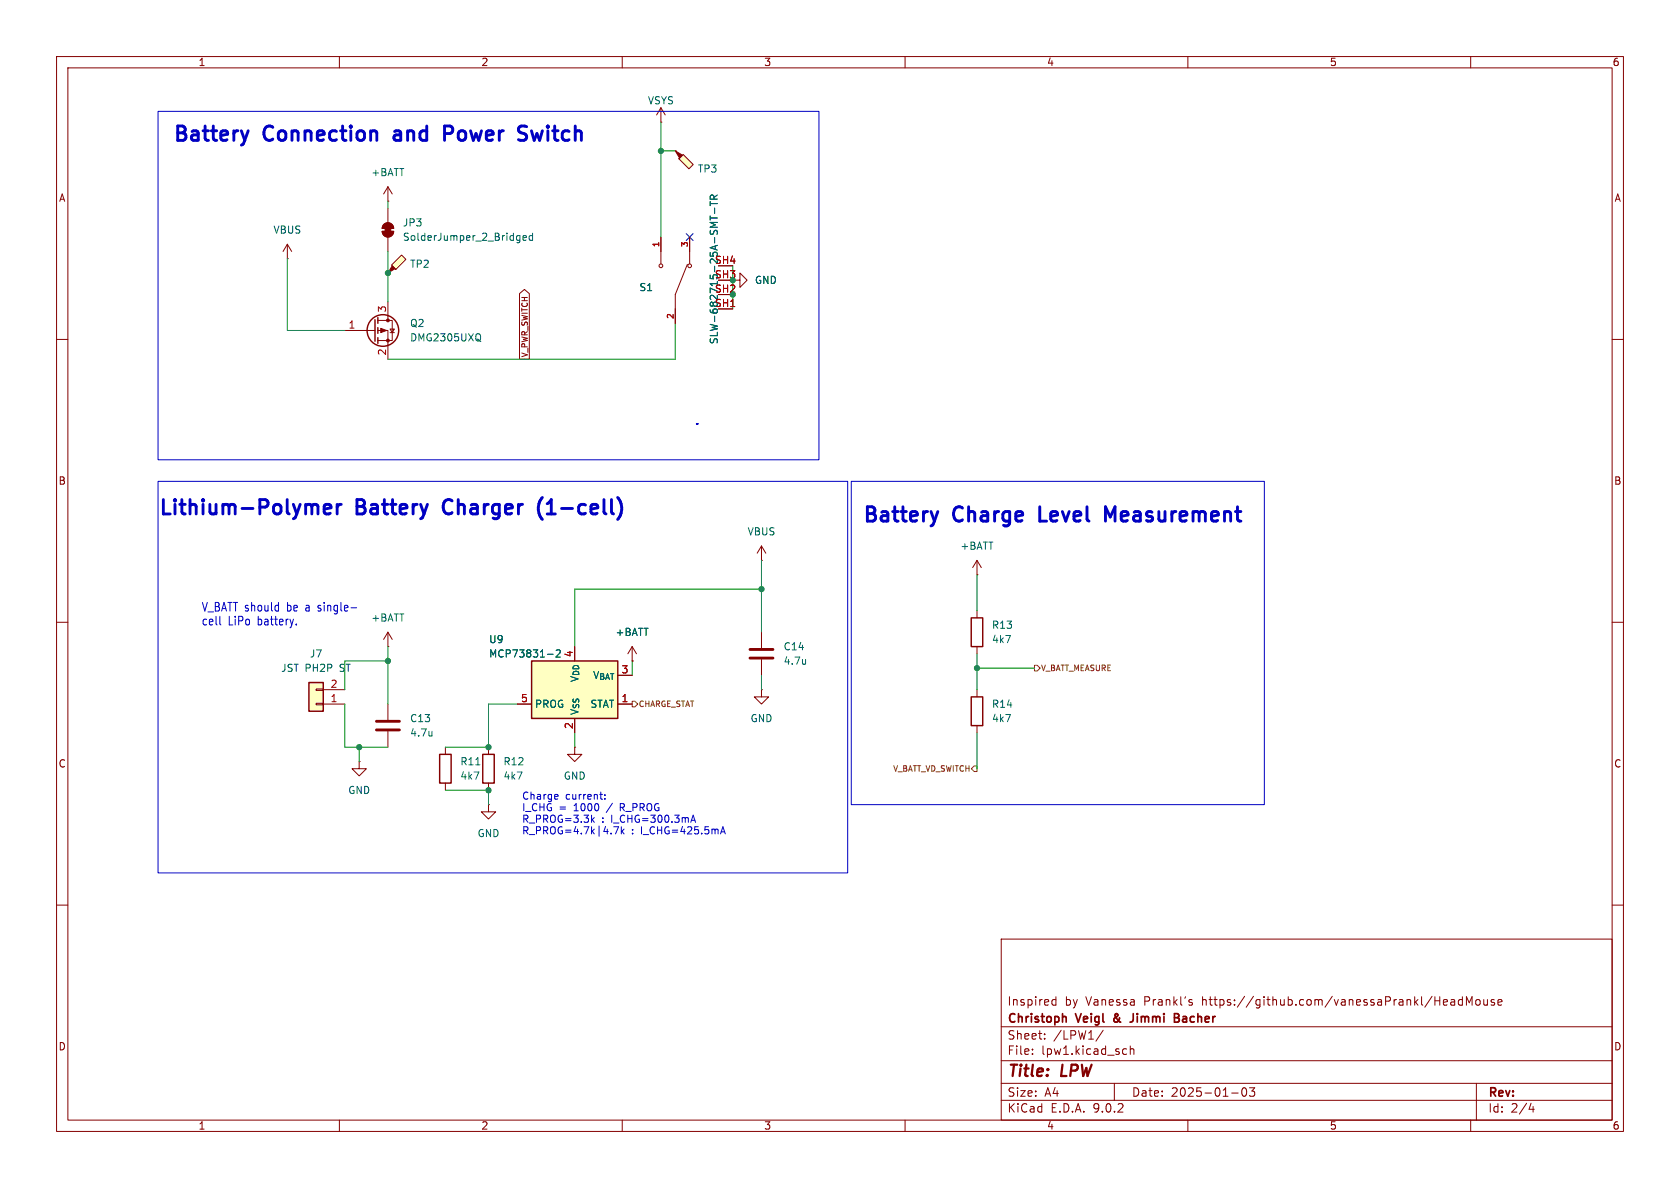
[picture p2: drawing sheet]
<svg xmlns="http://www.w3.org/2000/svg" width="297mm" height="210mm" viewBox="0 0 297 210" stroke-linecap="round" stroke-linejoin="round" font-family="sans-serif">
<g fill="none" stroke="#840000" stroke-width=".18">
<path d="M10 10h277v190h-277zM12 12h273v186h-273zM60 10v2M110 10v2M160 10v2M210 10v2M260 10v2M10 60h2M285 60h2M10 110h2M285 110h2M10 160h2"/>
<path d="M177 166h108v32h-108zM186 177.6l.2 .1 .5-.1M186.7 176.2v1.5M186.7 176.8l-.5-.1-.2 .1M210.4 177.2l.3 .1 .1 .2-.2 .2h-.3M210.4 176.7l.3 .1M256.5 176.8h.6l.1 .9M257.2 177.1h-.5a.29 .29 0 0 0-.3 .3 .29 .29 0 0 0 .3 .3l.5-.1M258.5 176.8l-.4-.1-.3 .3v.4l.2 .2h.5M258.5 176.2v1.5M259.2 177.7v-1.5l.5 1.1 .5-1.1v1.5M261 176.8l.2-.1 .4 .1 .1 .6-.2 .2-.3 .1-.2-.1z"/>
<path d="M262.3 176.7l.1 .9 .3 .1 .3-.1M263 176.7v1M264.2 176.8l-.4-.1-.2 .2 .1 .2 .5 .2v.3h-.6M264.8 177.2l.7-.1v-.3l-.5-.1-.2 .2 .1 .7h.6M285 160h2M60 198v2M110 198v2M160 198v2M177 194.5h108M177 191.5h108M177 187.5h108M177 181.5h108"/>
<path d="M182.5 186.3v.1M182.5 185.5v.1M184.7 183.6v.1M184.7 182.8v.1M195 182.1l-1.3 2M197 191.5v3M198.7 185.4l.5 .1M199.2 186.3l-.5 .1M199.8 185.5l.2-.1 .4 .1 .1 .9M199.8 184.9v1.5M210 198v2M217.7 193.2h1.2"/>
<path d="M219.7 192.4l.2-.1a.81 .81 0 0 1 .6 .6 .81 .81 0 0 1-.3 .8l-.2 .1a.81 .81 0 0 1-.3-1.4zM220.9 192.3h.9l-.5 .6 .4 .1v.7l-.2 .1h-.4l-.2-.1M260 198v2M261 191.5v6.5M270.7 195l-.4 1.1h.9M271 195.6v1"/>
</g>
<path d="M188.4 179.8l.1 .9M200.3 179.2v1.1a.48 .48 0 0 1-.5 .4M207.6 179.2h.5l.2 .1 .1 .3-.3 .3M207.6 179.9h.5M208.1 179.9a.4 .4 0 0 1 .4 .4 .4 .4 0 0 1-.3 .4h-.6M197 180v.5" fill="none" stroke="#840000" stroke-width=".3"/>
<path d="M120.8 27.3l1.8 1.8-.8 .7-1.8-1.7z" fill="#ffffc2"/>
<path d="M119.4 26.7l1.2 .7-.5 .5z" fill="#840000" stroke="#840000" stroke-width=".18"/>
<path d="M119.4 26.7h.1M120.8 27.3l1.8 1.8-.8 .7-1.8-1.7zM63.5 134.6v1.3h1.3l-1.3 1.3-1.3-1.3h1.3M63.5 134.6h.1" fill="none" stroke="#840000" stroke-width=".18"/>
<path d="M54.6 120.7h2.5v5h-2.5z" fill="#ffffc2"/>
<path d="M54.6 120.7h2.5v5h-2.5zM77.7 133.4h2.1v5h-2.1z" fill="none" stroke="#840000" stroke-width=".25"/>
<g fill="none" stroke="#840000" stroke-width=".18">
<path d="M134.6 99.1h.1M134.6 96.5l-.7 1.3M134.6 96.5l.8 1.3M134.6 96.5v2.6M68.6 114.3h.1M68.6 111.8v2.5M68.6 111.8l-.8 1.2M68.6 111.8l.7 1.2M111.8 116.8h.1M111.8 114.3l-.8 1.3M111.8 114.3l.7 1.3M111.8 114.3v2.5"/>
<path d="M55.9 124.3h1.2v.3h-1.2zM55.9 121.8h1.2v.2h-1.2zM57.1 124.5h3.9M57.1 121.9h3.9M68.6 124.5v2.8M68.6 129.3v2.8M78.7 132.1v1.3M78.7 138.4v1.3M134.6 121.9v1.3h1.3l-1.3 1.3-1.3-1.3h1.3M134.6 121.9h.1"/>
</g>
<path d="M66.5 127.5h4.1M66.5 129h4.1" fill="none" stroke="#840000" stroke-width=".51"/>
<path d="M76.4 129.3v.8M76.4 130l-.1 .1M84.1 135.2h.7" fill="none" stroke="#006464" stroke-width=".18"/>
<path d="M94 116.8h15.2v10.2h-15.2z" fill="#ffffc2"/>
<path d="M94 116.8h15.2v10.2h-15.2zM85.3 133.4h2.1v5h-2.1z" fill="none" stroke="#840000" stroke-width=".25"/>
<g fill="none" stroke="#840000" stroke-width=".18">
<path d="M116.8 41.9v4.7M121.5 46.7l-2.1 5.4v5.1M121.9 41.9v4.7M129.5 49.5h1.3v-1.2l1.3 1.2-1.3 1.3v-1.3M134.6 111.8v2.8M134.6 116.6v2.8M86.4 132.1v1.3M86.4 138.4v1.3M91.4 124.5h2.6M101.6 132.1v1.3h1.3l-1.3 1.2-1.3-1.2h1.3M101.6 132.1h.1M101.6 127v2.5"/>
<path d="M109.2 124.5h2.6"/>
<circle cx="116.8" cy="47" r=".33"/>
<circle cx="121.9" cy="47" r=".33"/>
</g>
<path d="M125.5 35.6v.8M125.5 38.2v.7M125.5 38.5h1.3M125.5 36h1.3M126.2 35.2v-.6l-.2-.1h-.3l-.2 .7h1.3M126.3 36.8v.9M126.8 34.5l-.6 .4M96.8 115.7h1M98.3 115l.5-.1 .3 .3-.8 .9h.8M142.4 116.6v.8M142.4 117.3v.1" fill="none" stroke="#006464" stroke-width=".18"/>
<path d="M132.6 114.8h4.1M132.6 116.3h4.1" fill="none" stroke="#840000" stroke-width=".51"/>
<path d="M69.2 46.9l1.8-1.8 .8 .7-1.8 1.8z" fill="#ffffc2"/>
<g fill="#840000" stroke="#840000" stroke-width=".18">
<path d="M69.3 47l.5 .5-1.2 .8z"/>
<path d="M67.3 58l1 .4-1 .4z"/>
<path d="M68.1 40.1h1v1h-1z"/>
<path d="M67.6 40.9h2a1.02 1.02 0 0 1-1 1 1.02 1.02 0 0 1-1-1z"/>
<path d="M67.9 39.7a1.02 1.02 0 0 1 1.1-.2 1.02 1.02 0 0 1 .6 .9h-2z"/>
<circle cx="68.6" cy="56.6" r=".25"/>
<circle cx="68.6" cy="60.2" r=".25"/>
</g>
<g fill="none" stroke="#840000" stroke-width=".18">
<path d="M116.8 19.1l-.7 1.2M116.8 19.1l.8 1.2M116.8 19.1v2.5M67.9 39.7a1.02 1.02 0 0 1 1.1-.2 1.02 1.02 0 0 1 .6 .9h-2zM68.6 35.6h.1M68.6 33v2.6M68.6 36.8v2.6M68.6 33l-.8 1.3M68.6 33l.7 1.3M116.8 21.6h.1M50.8 45.7h.1M50.8 43.2l-.8 1.3"/>
<path d="M50.8 43.2l.8 1.3M50.8 43.2v2.5M61 58.4h5.3M66.8 56.6h2.5v3.6h-2.5M66.8 58.4h1.8v5.1M67.6 40.9h2a1.02 1.02 0 0 1-1 1 1.02 1.02 0 0 1-1-1zM68.6 48.3h.1M68.6 41.9v2.6M68.6 53.3v3.3M69 58.2h.7l-.4 .6zM69 58.8h.7M69.2 46.9l1.8-1.8 .8 .7-1.8 1.8z"/>
<path d="M91.8 51.9l.9-.7 .9 .7v11.6h-1.8zM116.8 41.9v2.6M119.4 54.6v2.6M121.9 41.9v2.6M172.7 99.1v2.5M172.7 99.1l-.7 1.2M172.7 99.1l.8 1.2M111.8 116.8h.1M172.7 101.6h.1M172.7 108v1.2M172.7 114.3v1.3M91.4 124.5h2.6"/>
<path d="M101.6 127v2.5M109.2 124.5h2.6M172.7 121.9v1.3M172.7 128.3v1.2M86.4 142.2v1.3h1.2l-1.2 1.3-1.3-1.3h1.3M86.4 142.2h.1"/>
</g>
<g fill="none" stroke="#840000" stroke-width=".25">
<path d="M66.3 56.5v3.8M66.8 56.1v1.1M66.8 57.9v1M66.8 59.7v1M171.7 109.2h2v5.1h-2zM171.7 123.2h2v5.1h-2z"/>
<circle cx="67.7" cy="58.4" r="2.79"/>
</g>
<g fill="none" stroke="#006464" stroke-width=".18">
<path d="M125.5 35.6v.8M125.5 38.2v.7M125.5 38.5h1.3M125.5 36h1.3M126.2 35.2v-.6l-.2-.1h-.3l-.2 .7h1.3M126.3 36.8v.9M126.8 34.5l-.6 .4M84.8 59.1a.9 .9 0 0 1 0 1.1l.2 .2M91.6 41.6l.3 .1M91.9 41.6v1.1l-.2 .2M91.9 42.4l-.3 .1M92.5 42.1l.6-.2-.1-.2-.4-.1-.1 .2v.6h.5"/>
<path d="M94.2 41.7l-.4-.1-.3 .3 .2 .5h.5M94.2 41.2v1.3M96.8 115.7h1M98.3 115l.5-.1 .3 .3-.8 .9h.8"/>
</g>
<path d="M182.9 117.6h.5l.5 .5-.5 .5h-.5zM111.8 124h.5l.5 .5-.5 .5h-.5zM171.7 135.9l.5-.5h.5v1h-.5z" fill="none" stroke="#725600" stroke-width=".18"/>
<g fill="none" stroke="#009600" stroke-width=".18">
<path d="M68.6 35.6v1.2M116.8 26.7h2.6M116.8 21.6v20.3M50.8 45.7v12.7h10.2M68.6 44.5v8.8M119.4 57.2v6.3h-50.8M129.5 47v7.6M134.6 99.1v12.7M68.6 116.8h-7.6v5.1M68.6 114.3v10.2M111.8 116.8v2.6M134.6 104.1h-33v10.2"/>
<path d="M134.6 119.4v2.5M172.7 101.6v6.4M172.7 115.6v6.3M172.7 118.1h10.2M61 124.5v7.6h7.6M63.5 132.1v2.5M78.7 139.7h7.7v2.5M91.4 124.5h-5v7.6h-7.7M101.6 129.5v2.6M172.7 129.5v6.4"/>
</g>
<path d="M121.3 41.3l1.2 1.2M122.5 41.3l-1.2 1.2" fill="none" stroke="#000084" stroke-width=".18"/>
<g fill="none" stroke="#0000c2" stroke-width=".18">
<path d="M27.9 19.7h116.9v61.6h-116.9zM123.2 74.9h.1M27.9 85.1h122v69.2h-122zM150.5 85.1h73v57.1h-73zM38.9 110.3l.2 .2M49.1 107l.1 .1M49.2 106.5v1.5M49.2 107.9l-.1 .1M52.4 110.3v.2M62.1 107.4h.9M98.5 140.4l.2 .3-.7 .2M98.6 141.2l-.1 .1"/>
<path d="M104.7 144.9l.4 .5M105.1 144.5l-.5 .5M106 140.4h.5M106.4 141.3h.1M106.9 141.2v.1M106.9 140.5v.1M109.4 146.1l-.6 1.3M109.8 146.1v1.3M110 146.9l.3 .5M110.3 146.6l-.5 .5M122.1 145.4l.4-1.3 .5 1.3M122.2 145h.6"/>
<path d="M127.4 147.4l.4-1.3 .4 1.3M127.5 147.1h.6"/>
</g>
<g fill="none" stroke="#0000c2" stroke-width=".51">
<path d="M43.9 23.1l-.6 1.7M69.8 24l-.2 .2 .2 .5M79.8 22.4l-.2-.1h-1v2.5M79.8 23.5l-.2 .1h-1M92.1 22.3l1 .1M92.1 23.5a.93 .93 0 0 1 1 .6 .65 .65 0 0 1-.5 .7h-.6M57.3 90l1.2-.2-.1-.5-.7-.1-.4 .3v1l.1 .2 .3 .2 .7-.2M59.6 89.2v1.7M60.3 89.2a.65 .65 0 0 0-.7 .4M78.6 88.7a1.76 1.76 0 0 0 0 1.8M95.9 87.9a2.91 2.91 0 0 0 0 3.9M109.7 88.7a3 3 0 0 1 0 2.4"/>
<path d="M165.8 90.4l-.6 1.7M183.8 89.6v2.5h1.2M197.1 89.6l-.8 1.8-.9-1.8v2.5"/>
</g>
<circle cx="123.2" cy="74.9" r=".08" fill="#0000c2" stroke="#0000c2" stroke-width=".18"/>
<g fill="#009600" stroke="#009600" stroke-width=".18">
<circle cx="129.5" cy="52.1" r=".46"/>
<circle cx="86.4" cy="132.1" r=".46"/>
<circle cx="86.4" cy="139.7" r=".46"/>
<circle cx="134.6" cy="104.1" r=".46"/>
<circle cx="172.7" cy="118.1" r=".46"/>
<circle cx="68.6" cy="116.8" r=".46"/>
<circle cx="63.5" cy="132.1" r=".46"/>
<circle cx="68.6" cy="48.3" r=".46"/>
<circle cx="129.5" cy="49.5" r=".46"/>
<circle cx="116.8" cy="26.7" r=".46"/>
</g>
<g font-size="3.5" fill="#0000c2">
<text x="30.5" y="25.2">Battery</text>
<text x="46.9" y="25.2">Connection</text>
<text x="70.9" y="25.2">and</text>
<text x="80.7" y="25.2">Power</text>
<text x="94.9" y="25.2">Switch</text>
<text x="27.9" y="91.2">Lithium-Polymer</text>
<text x="63.2" y="91.2">Battery</text>
<text x="79.6" y="91.2">Charger</text>
<text x="97.3" y="91.2">(1-cell)</text>
<text x="152.4" y="92.5">Battery</text>
<text x="168.8" y="92.5">Charge</text>
<text x="184.9" y="92.5">Level</text>
<text x="197.5" y="92.5">Measurement</text>
</g>
<g font-size="2.8" fill="#840000">
<text x="178" y="190.9">Title:</text>
<text x="187.7" y="190.9">LPW</text>
</g>
<g font-size="2.1" fill="#0000c2">
<text x="35.6" y="108.4">V_BATT should</text>
<text x="35.6" y="110.9">cell</text>
<text x="40.3" y="110.9">LiPo</text>
<text x="45.6" y="110.9">battery.</text>
<text x="50.8" y="108.4">be a single-</text>
</g>
<g font-size="2.1" fill="#840000">
<text x="178" y="178">Inspired</text>
<text x="188.2" y="178">by</text>
<text x="192" y="178">Vanessa</text>
<text x="202.4" y="178">Prankl's</text>
<text x="212.8" y="178">https://github.com/vanessaPrankl/HeadMouse</text>
<text x="178" y="184">Sheet:</text>
<text x="178" y="181.2">Christoph</text>
<text x="186.2" y="184">/LPW1/</text>
<text x="190.4" y="181.2">Veigl</text>
<text x="197.6" y="181.2">&amp;</text>
<text x="201.2" y="181.2">Jimmi</text>
<text x="209.5" y="181.2">Bacher</text>
<text x="178" y="186.7">File:</text>
<text x="184.1" y="186.7">lpw1.kicad_sch</text>
<text x="178" y="196.9">KiCad</text>
<text x="178" y="194.1">Size:</text>
<text x="184.7" y="194.1">A4</text>
<text x="185.7" y="196.9">E.D.A.</text>
<text x="193.3" y="196.9">9.0.2</text>
<text x="200" y="194.1">Date:</text>
<text x="207" y="194.1">2025-01-03</text>
<text x="263" y="194.3">Rev:</text>
<text x="263" y="196.9">Id:</text>
<text x="267.1" y="196.9">2/4</text>
</g>
<g font-size="1.8" fill="#840000">
<text x="35" y="11.9">1</text>
<text x="85" y="11.9">2</text>
<text x="135" y="11.9">3</text>
<text x="185" y="11.9">4</text>
<text x="235" y="11.9">5</text>
<text x="285" y="11.9">6</text>
<text x="10.3" y="35.9">A</text>
<text x="285.3" y="35.9">A</text>
<text x="10.3" y="85.9">B</text>
<text x="285.3" y="85.9">B</text>
<text x="10.3" y="135.9">C</text>
<text x="285.3" y="135.9">C</text>
<text x="10.3" y="185.9">D</text>
<text x="285.3" y="185.9">D</text>
<text x="35" y="199.9">1</text>
<text x="85" y="199.9">2</text>
<text x="135" y="199.9">3</text>
<text x="185" y="199.9">4</text>
<text x="235" y="199.9">5</text>
<text x="285" y="199.9">6</text>
</g>
<g font-size="1.8" fill="#006464">
<text x="114.4" y="18.6">VSYS</text>
<text x="65.5" y="31.3">+BATT</text>
<text x="123.3" y="30.7">TP3</text>
<text x="48.2" y="41.5">VBUS</text>
<text x="71.1" y="40.2">JP3</text>
<text x="71.1" y="42.8">SolderJumper_2_Bridged</text>
<text x="72.4" y="47.5">TP2</text>
<text x="112.9" y="51.7">S1</text>
<text x="133.4" y="50.4">GND</text>
<text x="72.4" y="58">Q2</text>
<text x="72.4" y="60.6">DMG2305UXQ</text>
<text x="127.1" y="61" transform="rotate(-90 127.1 61)">SLW-682715-25A-SMT-TR</text>
<text x="132.1" y="94.8">VBUS</text>
<text x="169.7" y="97.4">+BATT</text>
<text x="65.5" y="110.1">+BATT</text>
<text x="86.4" y="113.9">U9</text>
<text x="108.7" y="112.6">+BATT</text>
<text x="175.3" y="113.9">4k7</text>
<text x="175.3" y="111.4">R13</text>
<text x="49.6" y="119">JST PH2P</text>
<text x="54.7" y="116.4">J7</text>
<text x="60.2" y="119">ST</text>
<text x="86.4" y="116.4">MCP73831-2</text>
<text x="138.4" y="115.2">C14</text>
<text x="138.4" y="117.7">4.7u</text>
<text x="94.5" y="125.3">PROG</text>
<text x="104.3" y="125.3">STAT</text>
<text x="104.7" y="120.2">V_{BAT}</text>
<text x="175.3" y="125.3">R14</text>
<text x="72.4" y="127.9">C13</text>
<text x="72.4" y="130.4">4.7u</text>
<text x="102.5" y="126.5" transform="rotate(-90 102.5 126.5)">V_{SS}V_{DD}</text>
<text x="132.6" y="127.9">GND</text>
<text x="175.3" y="127.9">4k7</text>
<text x="81.3" y="135.5">R11</text>
<text x="88.9" y="135.5">R12</text>
<text x="61.5" y="140.6">GND</text>
<text x="81.3" y="138">4k7</text>
<text x="88.9" y="138">4k7</text>
<text x="99.6" y="138">GND</text>
<text x="84.3" y="148.2">GND</text>
</g>
<g font-size="1.8" fill="#a90000">
<text x="126.3" y="46.7">SH4</text>
<text x="126.3" y="51.8">SH2</text>
<text x="126.3" y="49.3">SH3</text>
<text x="61.5" y="58.2">1</text>
<text x="68.3" y="55.3" transform="rotate(-90 68.3 55.3)">3</text>
<text x="126.3" y="54.4">SH1</text>
<text x="68.3" y="62.9" transform="rotate(-90 68.3 62.9)">2</text>
<text x="101.3" y="116.3" transform="rotate(-90 101.3 116.3)">4</text>
<text x="109.8" y="119.1">3</text>
<text x="58.3" y="124.2">1</text>
<text x="58.3" y="121.7">2</text>
<text x="92" y="124.2">5</text>
<text x="109.8" y="124.2">1</text>
<text x="101.3" y="129" transform="rotate(-90 101.3 129)">2</text>
</g>
<g font-size="1.8" fill="#0000c2">
<text x="92.2" y="141.4">Charge</text>
<text x="92.2" y="143.5">I_CHG =</text>
<text x="100" y="141.4">current:</text>
<text x="101.6" y="143.5">1000</text>
<text x="107.6" y="143.5">/</text>
<text x="110.1" y="143.5">R_PROG</text>
<text x="92.2" y="145.5">R_PROG=3.3k</text>
<text x="92.2" y="147.6">R_PROG=4.7k|4.7k</text>
<text x="106.4" y="145.5">:</text>
<text x="108.2" y="145.5">I_CHG=300.3mA</text>
<text x="111.6" y="147.6">:</text>
<text x="113.4" y="147.6">I_CHG=425.5mA</text>
</g>
<g font-size="1.4" fill="#a90000">
<text x="116.6" y="43.8" transform="rotate(-90 116.6 43.8)">1</text>
<text x="121.7" y="43.8" transform="rotate(-90 121.7 43.8)">3</text>
<text x="119.1" y="56.5" transform="rotate(-90 119.1 56.5)">2</text>
</g>
<text font-size="1.4" fill="#840000" x="93.5" y="63.3" transform="rotate(-90 93.5 63.3)">V_PWR_SWITCH</text>
<g font-size="1.4" fill="#725600">
<text x="183.9" y="118.8">V_BATT_MEASURE</text>
<text x="112.8" y="125.2">CHARGE_STAT</text>
<text x="157.8" y="136.6">V_BATT_VD_SWITCH</text>
</g>
</svg>
